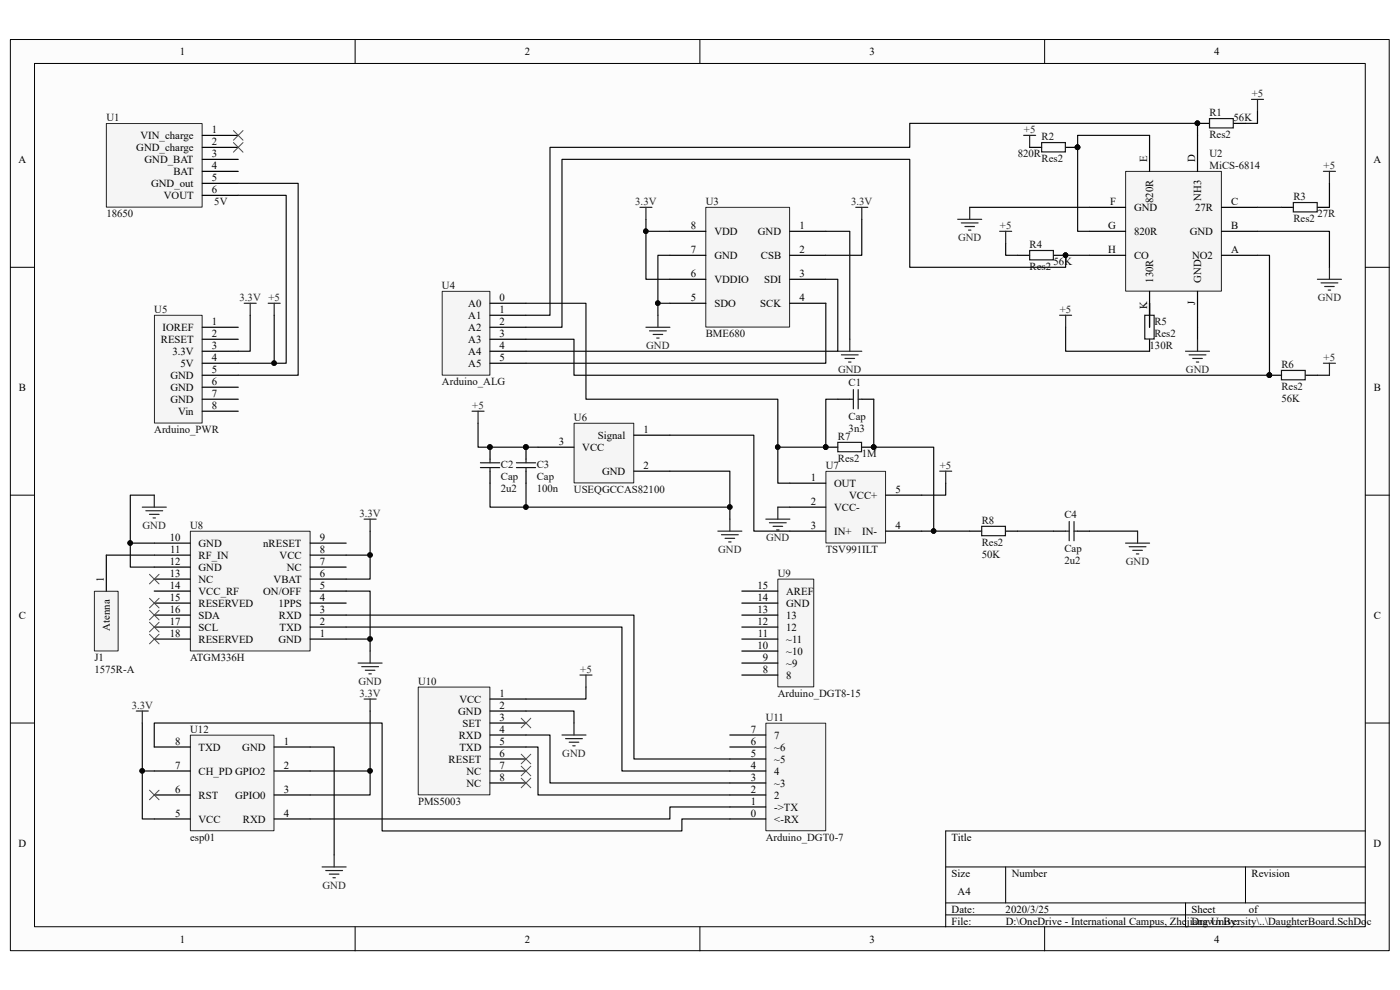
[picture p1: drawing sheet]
<svg xmlns="http://www.w3.org/2000/svg" width="297mm" height="210mm" viewBox="0 0 297 210" stroke-linecap="round" stroke-linejoin="round" font-family="sans-serif">
<path d="M2.2 8.4h292.5v193.3h-292.5z" fill="#fcfcfc"/>
<path d="M2.2 8.4h292.5v193.3h-292.5z" fill="none" stroke="#000" stroke-width=".21"/>
<path d="M7.4 13.5h282.2v183.1h-282.2z" fill="#fcfcfc"/>
<g fill="none" stroke="#000" stroke-width=".21">
<path d="M7.3 13.5h282.3v183.1h-282.3zM75.3 8.4v5.1M148.5 8.4v5.1M221.6 8.4v5.1M2.2 56.7h5.1M289.7 56.7h5.1M2.2 105h5.1M289.7 105h5.1M2.2 153.4h5.1M289.7 153.4h5.1M289.7 176.3h-89.1v20.3M75.3 196.6v5.1"/>
<path d="M148.5 196.6v5.1M200.6 183.9h89.1M200.6 191.5h89.1M200.6 194.1h89.1M213.4 183.9v7.6M221.6 196.6v5.1M251.5 191.5v5.1M264.2 183.9v7.6"/>
</g>
<path d="M93.9 61.8h10v17.8h-10z" fill="#f5f5f5"/>
<path d="M93.8 61.8h10.1v17.8h-10.1z" fill="none" stroke="#262626" stroke-width=".21"/>
<path d="M104 64.3h7.6M104 66.9h7.6M104 69.4h7.6M104 72h7.6M104 74.5h7.6M104 77.1h7.6" fill="none" stroke="#000" stroke-width=".25"/>
<path d="M149.8 44h17.7v25.4h-17.7z" fill="#f5f5f5"/>
<path d="M149.7 44h17.8v25.4h-17.8z" fill="none" stroke="#262626" stroke-width=".21"/>
<path d="M142.1 49.1h7.7M142.1 54.2h7.7M142.1 59.2h7.7M167.6 49.1h7.6M167.6 54.2h7.6M167.6 59.2h7.6M142.1 64.3h7.7M167.6 64.3h7.6" fill="none" stroke="#000" stroke-width=".25"/>
<path d="M238.8 36.4h20.3v25.4h-20.3z" fill="#f5f5f5"/>
<path d="M238.8 36.4h20.3v25.4h-20.3z" fill="none" stroke="#262626" stroke-width=".21"/>
<g fill="none" stroke="#000" stroke-width=".25">
<path d="M218.4 31.3h2.6M226.1 31.3h2.5M243.9 28.7v7.7M254.1 28.7v7.7M254.1 26.2h2.5M261.7 26.2h2.5M215.9 54.2h2.5M223.5 54.2h2.6M231.2 54.2h7.6M231.2 49.1h7.6M231.2 44h7.6M259.1 54.2h7.7"/>
<path d="M259.1 49.1h7.7M259.1 44h7.7M271.9 44h2.5M279.5 44h2.5M243.9 61.8v7.6M243.9 72v2.5M254.1 61.8v7.6M269.3 79.6h2.6M277 79.6h2.5"/>
</g>
<g fill="none" stroke="#262626" stroke-width=".25">
<path d="M217.2 28.7h2.5M218.4 28.7v2.6M265.5 21.1h2.5M266.8 21.1v2.5M280.8 36.4h2.5M282 36.4v2.5M135.8 44h2.5M137 44v2.5M181.6 44h2.5M182.8 44v2.5M203.2 46.5h5.1M203.9 47.3h3.6"/>
<path d="M204.7 48.1h2M205.5 48.8h.5M205.7 44v2.5M212.1 49.1h2.5M213.4 49.1v2.5M279.5 59.2h5.1M282 56.7v2.5M137 69.4h5.1M137.8 70.2h3.6M138.6 71h2M139.3 71.7h.5M139.6 66.9v2.5"/>
<path d="M177.7 74.5h5.1M178.5 75.3h3.6M179.3 76h2M180 76.8h.5M180.3 72v2.5M224.8 66.9h2.5M226.1 66.9v2.5M251.5 74.5h5.1M252.3 75.3h3.5M253 76h2.1M253.8 76.8h.5M254.1 72v2.5"/>
<path d="M280.3 60h3.5M280.8 77.1h2.5M281 60.8h2.1M281.8 61.5h.5M282 77.1v2.5"/>
</g>
<path d="M221 30.2h5v2h-5zM256.6 25.2h5v1.9h-5zM218.4 53.1h5.1v2h-5.1zM274.4 43h5v2h-5zM242.9 66.9h1.9v5h-1.9zM271.9 78.6h5v2h-5z" fill="none" stroke="#1c1c1c" stroke-width=".25"/>
<g fill="#0e0e0e" stroke="#0e0e0e" stroke-width=".21">
<circle cx="228.6" cy="31.2" r=".48"/>
<circle cx="226" cy="54.1" r=".48"/>
<circle cx="254" cy="26.1" r=".48"/>
<circle cx="269.3" cy="79.6" r=".48"/>
</g>
<path d="M22.6 26.2h20.3v17.7h-20.3z" fill="#f5f5f5"/>
<path d="M22.6 26.2h20.3v17.7h-20.3z" fill="none" stroke="#262626" stroke-width=".21"/>
<path d="M42.9 28.7h7.6M42.9 31.3h7.6M42.9 33.8h7.6M42.9 36.4h7.6M42.9 38.9h7.6M42.9 41.4h7.6" fill="none" stroke="#000" stroke-width=".25"/>
<path d="M32.8 66.9h10.1v22.8h-10.1z" fill="#f5f5f5"/>
<path d="M32.8 66.9h10.1v22.8h-10.1z" fill="none" stroke="#262626" stroke-width=".21"/>
<path d="M42.9 69.4h7.6M42.9 72h7.6M42.9 74.5h7.6M42.9 77.1h7.6M42.9 79.6h7.6M42.9 82.1h7.6M42.9 84.7h7.6M42.9 87.2h7.6" fill="none" stroke="#000" stroke-width=".25"/>
<path d="M40.4 112.7h25.4v25.4h-25.4z" fill="#f5f5f5"/>
<path d="M40.4 112.7h25.4v25.4h-25.4z" fill="none" stroke="#262626" stroke-width=".21"/>
<g fill="none" stroke="#000" stroke-width=".25">
<path d="M32.7 117.8h7.7M32.7 115.2h7.7M65.8 117.8h7.6M65.8 115.2h7.6M32.7 135.6h7.7M32.7 133h7.7M32.7 130.5h7.7M32.7 127.9h7.7M32.7 125.4h7.7M32.7 122.9h7.7M32.7 120.3h7.7M65.8 135.6h7.6"/>
<path d="M65.8 133h7.6M65.8 130.5h7.6M65.8 127.9h7.6M65.8 125.4h7.6M65.8 122.9h7.6M65.8 120.3h7.6"/>
</g>
<path d="M40.4 156h17.7v20.2h-17.7z" fill="#f5f5f5"/>
<path d="M40.4 156h17.7v20.2h-17.7z" fill="none" stroke="#262626" stroke-width=".21"/>
<path d="M32.7 158.5h7.7M58.2 158.5h7.6M32.7 163.6h7.7M32.7 168.6h7.7M32.7 173.7h7.7M58.2 163.6h7.6M58.2 168.6h7.6M58.2 173.7h7.6" fill="none" stroke="#000" stroke-width=".25"/>
<path d="M165.1 122.9h7.5v22.8h-7.5z" fill="#f5f5f5"/>
<path d="M165 122.9h7.6v22.8h-7.6z" fill="none" stroke="#262626" stroke-width=".21"/>
<path d="M157.4 138.1h7.6M157.4 135.6h7.6M157.4 133h7.6M157.4 130.5h7.6M157.4 127.9h7.6M157.4 125.4h7.6M157.4 143.2h7.6M157.4 140.7h7.6" fill="none" stroke="#000" stroke-width=".25"/>
<path d="M162.5 153.5h12.7v22.7h-12.7z" fill="#f5f5f5"/>
<path d="M162.5 153.4h12.7v22.8h-12.7z" fill="none" stroke="#262626" stroke-width=".21"/>
<path d="M154.8 158.5h7.7M154.8 155.9h7.7M154.8 173.7h7.7M154.8 171.2h7.7M154.8 168.6h7.7M154.8 166.1h7.7M154.8 163.6h7.7M154.8 161h7.7" fill="none" stroke="#000" stroke-width=".25"/>
<path d="M88.8 145.8h15.1v22.8h-15.1z" fill="#f5f5f5"/>
<path d="M88.7 145.8h15.2v22.8h-15.2z" fill="none" stroke="#262626" stroke-width=".21"/>
<path d="M104 148.3h7.6M104 150.8h7.6M104 153.4h7.6M104 155.9h7.6M104 158.5h7.6M104 161h7.6M104 163.6h7.6M104 166.1h7.6" fill="none" stroke="#000" stroke-width=".25"/>
<g fill="none" stroke="#262626" stroke-width=".25">
<path d="M51.8 64.3h2.6M53.1 64.3v2.6M56.9 64.3h2.5M58.2 64.3v2.6M30.2 107.6h5.1M30.9 108.3h3.6M31.7 109.1h2M32.5 109.9h.5M32.7 105v2.6M77.2 110.1h2.6M78.5 110.1v2.6M78.5 138.1v2.6"/>
<path d="M28.9 150.8h2.6M30.2 150.8v2.6M76 140.7h5.1M76.7 141.4h3.6M77.2 148.3h2.6M77.5 142.2h2M78.3 142.9h.5M78.5 148.3v2.5M119.2 155.9h5.1M120 156.7h3.5M120.8 157.5h2M121.5 158.2h.5"/>
<path d="M121.8 153.4v2.5M123 143.2h2.6M124.3 143.2v2.5M68.3 183.9h5.1M69.1 184.7h3.6M69.9 185.4h2M70.6 186.2h.5M70.9 181.4v2.5"/>
</g>
<path d="M121.8 89.8h12.7v12.6h-12.7z" fill="#f5f5f5"/>
<path d="M121.8 89.8h12.7v12.6h-12.7z" fill="none" stroke="#262626" stroke-width=".21"/>
<path d="M104 94.9v2.5M104 100v2.5M111.6 94.9v2.5M111.6 100v2.5M114.1 94.9h7.7M134.5 92.3h7.6M134.5 100h7.6" fill="none" stroke="#000" stroke-width=".25"/>
<path d="M100.1 87.2h2.6M101.4 87.2v2.6M152.3 112.7h5.1M153.1 113.4h3.5M153.8 114.2h2.1M154.6 115h.5M154.8 110.1v2.6" fill="none" stroke="#262626" stroke-width=".25"/>
<g fill="#0e0e0e" stroke="#0e0e0e" stroke-width=".21">
<circle cx="103.9" cy="94.8" r=".48"/>
<circle cx="111.6" cy="94.8" r=".48"/>
</g>
<path d="M101.9 98.2h4.1M101.9 99.2h4.1M104 97.4v.8M104 99.2v.8M109.6 98.2h4M109.6 99.2h4M111.6 97.4v.8M111.6 99.2v.8" fill="none" stroke="#1c1c1c" stroke-width=".25"/>
<path d="M175.3 100h12.6v15.2h-12.6z" fill="#f5f5f5"/>
<path d="M175.2 100h12.7v15.2h-12.7z" fill="none" stroke="#262626" stroke-width=".21"/>
<g fill="none" stroke="#000" stroke-width=".25">
<path d="M175.2 94.9h2.5M177.7 84.7h2.6M182.8 94.9h2.6M182.8 84.7h2.6M167.6 102.5h7.6M167.6 107.6h7.6M167.6 112.7h7.6M187.9 112.7h7.6M187.9 105h7.6M205.7 112.7h2.6M213.4 112.7h2.5M223.5 112.7h2.6"/>
<path d="M228.6 112.7h2.6"/>
</g>
<path d="M199.4 100h2.5M200.6 100v2.5M162.5 110.1h5.1M163.2 110.9h3.6M164 111.7h2M164.8 112.4h.5M165 107.6v2.5M238.8 115.2h5.1M239.6 116h3.5M240.3 116.7h2.1M241.1 117.5h.5M241.3 112.7v2.5" fill="none" stroke="#262626" stroke-width=".25"/>
<g fill="#0e0e0e" stroke="#0e0e0e" stroke-width=".21">
<circle cx="185.3" cy="94.8" r=".48"/>
<circle cx="175.2" cy="94.8" r=".48"/>
</g>
<path d="M177.7 93.8h5.1v2h-5.1zM180.3 84.7h.7M181 82.7v4M182.1 82.7v4M182.1 84.7h.7M208.3 111.7h5v1.9h-5zM226.1 112.7h.7M226.8 110.6v4.1M227.9 110.6v4.1M227.9 112.7h.7" fill="none" stroke="#1c1c1c" stroke-width=".25"/>
<path d="M20.1 125.5h5v12.6h-5z" fill="#f5f5f5"/>
<path d="M20 125.4h5.1v12.7h-5.1z" fill="none" stroke="#262626" stroke-width=".21"/>
<path d="M22.6 117.8v7.6" fill="none" stroke="#000" stroke-width=".25"/>
<g fill="none" stroke="#4c4c4c" stroke-width=".21">
<path d="M49.5 27.7l2.1 2M49.5 30.2l2.1 2.1M51.6 27.7l-2.1 2M51.6 30.2l-2.1 2.1M31.7 134.6l2 2M31.7 132l2 2M31.7 129.5l2 2M31.7 126.9l2 2.1M31.7 121.8l2 2.1M33.7 134.6l-2 2M33.7 132l-2 2M33.7 129.5l-2 2"/>
<path d="M33.7 126.9l-2 2.1M33.7 121.8l-2 2.1M110.6 160l2 2M110.6 152.4l2 2M112.6 160l-2 2M112.6 152.4l-2 2M31.7 167.6l2 2.1M33.7 167.6l-2 2.1M110.6 165.1l2 2M110.6 162.5l2 2.1M112.6 165.1l-2 2M112.6 162.5l-2 2.1"/>
</g>
<g fill="none" stroke="#0e0e0e" stroke-width=".25">
<path d="M50.5 38.9h12.8v40.7h-12.8M243.9 28.7h-15.3v20.4h2.6M254.1 28.7v-2.5h-61.1v5.1h-76.3v35.6h-5.1M266.8 23.6v2.6h-2.6M282 38.9v5.1M50.5 41.4h10.2v35.7h-2.5M137 46.5v2.6h5.1M137 49.1v10.1h5.1M142.1 54.2h-2.5v10.1M175.2 49.1h5.1v22.9M175.2 59.2h2.5v15.3h-66.1M182.8 46.5v7.7h-7.6"/>
<path d="M205.7 44h25.5M213.4 51.6v2.6h2.5M231.2 54.2h-5.1v2.5h-33.1v-22.9h-73.8v35.6h-7.6M266.8 49.1h15.2v7.6M266.8 54.2h2.5v25.4h-147.5v-7.6h-10.2M266.8 44h5.1M53.1 66.9v7.6h-2.6M58.2 66.9v10.2h-7.7M111.6 64.3h12.7v20.4h40.7v10.2M142.1 64.3h-2.5v2.6M175.2 64.3v12.8h-63.6M226.1 69.4v5.1h17.8"/>
<path d="M243.9 64.3v5.1M254.1 69.4v2.6M279.5 79.6h2.5M101.4 89.8v5.1h12.7M142.1 100h12.7v10.1M142.1 92.3h17.8v20.4h7.7M177.7 84.7h-2.5v10.2h-10.2v7.6h2.6M185.4 84.7v10.2h12.7v17.8h-2.6M22.6 117.8h10.1M27.6 115.2v5.1h5.1M32.7 105h-5.1v10.2h5.1M73.4 117.8h5.1"/>
<path d="M78.5 112.7v10.2h-5.1M104 102.5v5.1h50.8M111.6 102.5v5.1M165 107.6h2.6M198.1 112.7h7.6M200.6 102.5v2.5h-5.1M215.9 112.7h7.6M231.2 112.7h10.1M73.4 135.6h5.1v2.5M73.4 125.4h5.1v10.2M73.4 130.5h61.1v30.5h20.3M73.4 133h58.5v30.6h22.9"/>
<path d="M30.2 153.4v20.3h2.5M32.7 158.5v-5.1h48.4v22.9h63.6v-2.6h10.1M65.8 158.5h5.1v22.9M78.5 150.8v17.8h-12.7M111.6 150.8h10.2v2.6M111.6 155.9h5.1v10.2h38.1M111.6 158.5h2.5v10.1h40.7M124.3 145.7v2.6h-12.7M30.2 163.6h2.5M65.8 163.6h12.7M154.8 171.2h-12.7v2.5h-76.3"/>
</g>
<g fill="#0e0e0e" stroke="#0e0e0e" stroke-width=".21">
<circle cx="137" cy="49" r=".48"/>
<circle cx="228.6" cy="31.2" r=".48"/>
<circle cx="139.6" cy="64.3" r=".48"/>
<circle cx="269.3" cy="79.6" r=".48"/>
<circle cx="254" cy="26.1" r=".48"/>
<circle cx="226" cy="54.1" r=".48"/>
<circle cx="30.2" cy="163.5" r=".48"/>
<circle cx="58.1" cy="77" r=".48"/>
<circle cx="27.6" cy="115.2" r=".48"/>
<circle cx="78.5" cy="135.5" r=".48"/>
<circle cx="78.5" cy="117.7" r=".48"/>
<circle cx="111.6" cy="94.8" r=".48"/>
<circle cx="103.9" cy="94.8" r=".48"/>
<circle cx="154.8" cy="107.6" r=".48"/>
<circle cx="111.6" cy="107.6" r=".48"/>
<circle cx="185.3" cy="94.8" r=".48"/>
<circle cx="198.1" cy="112.6" r=".48"/>
<circle cx="175.2" cy="94.8" r=".48"/>
<circle cx="165" cy="94.8" r=".48"/>
<circle cx="78.5" cy="163.5" r=".48"/>
</g>
<g font-size="2.3">
<text x="38.2" y="11.7">1</text>
<text x="111.3" y="11.7">2</text>
<text x="184.5" y="11.7">3</text>
<text x="257.6" y="11.7">4</text>
<text x="29.8" y="29.5">VIN_charge</text>
<text x="45" y="28.2">1</text>
<text x="3.9" y="34.6">A</text>
<text x="28.9" y="32">GND_charge</text>
<text x="30.6" y="34.6">GND_BAT</text>
<text x="45" y="30.8">2</text>
<text x="45" y="33.3">3</text>
<text x="45" y="35.9">4</text>
<text x="243.4" y="34.3" transform="rotate(-90 243.4 34.3)">E</text>
<text x="253.6" y="34.3" transform="rotate(-90 253.6 34.3)">D</text>
<text x="291.4" y="34.6">A</text>
<text x="32" y="39.7">GND_out</text>
<text x="36.8" y="37.1">BAT</text>
<text x="45" y="38.4">5</text>
<text x="45" y="40.9">6</text>
<text x="34.8" y="42.2">VOUT</text>
<text x="235.5" y="43.5">F</text>
<text x="240.6" y="44.7">GND</text>
<text x="244.6" y="43.1" transform="rotate(-90 244.6 43.1)">820R</text>
<text x="253.5" y="44.7">27R</text>
<text x="254.8" y="42.6" transform="rotate(-90 254.8 42.6)">NH3</text>
<text x="261.2" y="43.5">C</text>
<text x="146.6" y="53.7">7</text>
<text x="146.6" y="48.6">8</text>
<text x="151.6" y="49.8">VDD</text>
<text x="160.8" y="49.8">GND</text>
<text x="169.6" y="48.6">1</text>
<text x="169.6" y="53.7">2</text>
<text x="235.1" y="48.6">G</text>
<text x="235.1" y="53.7">H</text>
<text x="240.6" y="49.8">820R</text>
<text x="252.4" y="49.8">GND</text>
<text x="261.2" y="53.7">A</text>
<text x="261.2" y="48.6">B</text>
<text x="146.6" y="58.8">6</text>
<text x="151.6" y="54.9">GND</text>
<text x="161.4" y="54.9">CSB</text>
<text x="169.6" y="58.8">3</text>
<text x="240.6" y="54.9">CO</text>
<text x="252.9" y="54.9">NO2</text>
<text x="99.4" y="65.1">A0</text>
<text x="106" y="63.8">0</text>
<text x="146.6" y="63.8">5</text>
<text x="151.6" y="65.1">SDO</text>
<text x="151.6" y="60">VDDIO</text>
<text x="161.3" y="65.1">SCK</text>
<text x="162.1" y="60">SDI</text>
<text x="169.6" y="63.8">4</text>
<text x="243.4" y="65.5" transform="rotate(-90 243.4 65.5)">K</text>
<text x="244.6" y="60" transform="rotate(-90 244.6 60)">130R</text>
<text x="253.6" y="64.7" transform="rotate(-90 253.6 64.7)">J</text>
<text x="254.8" y="60" transform="rotate(-90 254.8 60)">GND</text>
<text x="34.5" y="70.2">IOREF</text>
<text x="45" y="68.9">1</text>
<text x="45" y="71.5">2</text>
<text x="99.4" y="67.6">A1</text>
<text x="99.4" y="70.2">A2</text>
<text x="106" y="66.4">1</text>
<text x="106" y="68.9">2</text>
<text x="106" y="71.5">3</text>
<text x="34.1" y="72.7">RESET</text>
<text x="36.6" y="75.3">3.3V</text>
<text x="38.3" y="77.9">5V</text>
<text x="45" y="74">3</text>
<text x="45" y="76.6">4</text>
<text x="99.4" y="72.7">A3</text>
<text x="99.4" y="75.3">A4</text>
<text x="99.4" y="77.9">A5</text>
<text x="106" y="74">4</text>
<text x="106" y="76.6">5</text>
<text x="4" y="82.9">B</text>
<text x="36.2" y="80.4">GND</text>
<text x="36.2" y="82.9">GND</text>
<text x="45" y="79.1">5</text>
<text x="45" y="81.7">6</text>
<text x="291.5" y="82.9">B</text>
<text x="36.2" y="85.5">GND</text>
<text x="37.8" y="88">Vin</text>
<text x="45" y="84.2">7</text>
<text x="45" y="86.7">8</text>
<text x="118.6" y="94.4">3</text>
<text x="123.5" y="95.6">VCC</text>
<text x="126.8" y="93.1">Signal</text>
<text x="136.5" y="91.8">1</text>
<text x="127.7" y="100.7">GND</text>
<text x="136.5" y="99.4">2</text>
<text x="172" y="102">1</text>
<text x="172" y="107.1">2</text>
<text x="177" y="103.3">OUT</text>
<text x="180.1" y="105.8">VCC+</text>
<text x="189.9" y="104.6">5</text>
<text x="172" y="112.2">3</text>
<text x="177" y="108.4">VCC-</text>
<text x="177" y="113.5">IN+</text>
<text x="182.9" y="113.5">IN-</text>
<text x="189.9" y="112.2">4</text>
<text x="36" y="114.7">10</text>
<text x="36" y="119.8">12</text>
<text x="36.1" y="117.3">11</text>
<text x="42.1" y="116">GND</text>
<text x="42.1" y="118.5">RF_IN</text>
<text x="55.8" y="116">nRESET</text>
<text x="59.3" y="118.5">VCC</text>
<text x="67.8" y="119.8">7</text>
<text x="67.8" y="117.3">8</text>
<text x="67.8" y="114.7">9</text>
<text x="22.1" y="123.4" transform="rotate(-90 22.1 123.4)">1</text>
<text x="36" y="122.3">13</text>
<text x="36" y="124.9">14</text>
<text x="42.1" y="121.1">GND</text>
<text x="42.1" y="123.6">NC</text>
<text x="58" y="123.6">VBAT</text>
<text x="60.8" y="121.1">NC</text>
<text x="67.8" y="124.9">5</text>
<text x="67.8" y="122.3">6</text>
<text x="160.7" y="124.9">15</text>
<text x="4" y="131.3">C</text>
<text x="36" y="127.4">15</text>
<text x="36" y="130">16</text>
<text x="42.1" y="126.2">VCC_RF</text>
<text x="42.1" y="128.7">RESERVED</text>
<text x="42.1" y="131.3">SDA</text>
<text x="55.8" y="126.2">ON/OFF</text>
<text x="59.1" y="128.7">1PPS</text>
<text x="59.2" y="131.3">RXD</text>
<text x="67.8" y="130">3</text>
<text x="67.8" y="127.4">4</text>
<text x="160.7" y="130">13</text>
<text x="160.7" y="127.4">14</text>
<text x="166.8" y="131.3">13</text>
<text x="166.8" y="128.7">GND</text>
<text x="166.8" y="126.2">AREF</text>
<text x="291.5" y="131.3">C</text>
<text x="23.3" y="133.8" transform="rotate(-90 23.3 133.8)">Atenna</text>
<text x="36" y="132.5">17</text>
<text x="36" y="135.1">18</text>
<text x="42.1" y="133.8">SCL</text>
<text x="42.1" y="136.4">RESERVED</text>
<text x="59.1" y="136.4">GND</text>
<text x="59.3" y="133.8">TXD</text>
<text x="67.8" y="135.1">1</text>
<text x="67.8" y="132.5">2</text>
<text x="160.7" y="137.6">10</text>
<text x="160.7" y="132.5">12</text>
<text x="160.8" y="135.1">11</text>
<text x="166.8" y="136.4">~11</text>
<text x="166.8" y="133.8">12</text>
<text x="161.8" y="142.7">8</text>
<text x="161.8" y="140.2">9</text>
<text x="166.8" y="144">8</text>
<text x="166.8" y="141.4">~9</text>
<text x="166.8" y="138.9">~10</text>
<text x="97.5" y="149.1">VCC</text>
<text x="106" y="147.8">1</text>
<text x="97.2" y="151.6">GND</text>
<text x="98.1" y="154.1">SET</text>
<text x="106" y="150.3">2</text>
<text x="106" y="152.9">3</text>
<text x="106" y="155.4">4</text>
<text x="159.3" y="155.4">7</text>
<text x="37.2" y="158">8</text>
<text x="42.1" y="159.3">TXD</text>
<text x="51.4" y="159.3">GND</text>
<text x="60.2" y="158">1</text>
<text x="95.2" y="161.8">RESET</text>
<text x="97.3" y="156.7">RXD</text>
<text x="97.5" y="159.3">TXD</text>
<text x="106" y="158">5</text>
<text x="106" y="160.5">6</text>
<text x="159.3" y="160.5">5</text>
<text x="159.3" y="158">6</text>
<text x="164.3" y="161.8">~5</text>
<text x="164.3" y="159.3">~6</text>
<text x="164.3" y="156.7">7</text>
<text x="37.2" y="163.1">7</text>
<text x="42.1" y="164.3">CH_PD GPIO2</text>
<text x="60.2" y="163.1">2</text>
<text x="99" y="164.3">NC</text>
<text x="99" y="166.9">NC</text>
<text x="106" y="163.1">7</text>
<text x="106" y="165.6">8</text>
<text x="159.3" y="165.6">3</text>
<text x="159.3" y="163.1">4</text>
<text x="164.3" y="166.9">~3</text>
<text x="164.3" y="164.3">4</text>
<text x="37.2" y="173.2">5</text>
<text x="37.2" y="168.1">6</text>
<text x="42.1" y="169.4">RST</text>
<text x="49.9" y="169.4">GPIO0</text>
<text x="60.2" y="168.1">3</text>
<text x="60.2" y="173.2">4</text>
<text x="159.3" y="173.2">0</text>
<text x="159.3" y="170.7">1</text>
<text x="159.3" y="168.1">2</text>
<text x="164.3" y="172">-&gt;TX</text>
<text x="164.3" y="169.4">2</text>
<text x="3.9" y="179.6">D</text>
<text x="42.1" y="174.5">VCC</text>
<text x="51.5" y="174.5">RXD</text>
<text x="164.3" y="174.5">&lt;-RX</text>
<text x="201.9" y="178.3">Title</text>
<text x="291.4" y="179.6">D</text>
<text x="201.9" y="186">Size</text>
<text x="214.6" y="186">Number</text>
<text x="265.5" y="186">Revision</text>
<text x="203.2" y="189.8">A4</text>
<text x="201.9" y="193.6">Date:</text>
<text x="201.9" y="196.1">File:</text>
<text x="213.3" y="193.6">2020/3/25</text>
<text x="213.4" y="196.1">D:\OneDrive - International Campus, Zhejiang University\..\DaughterBoard.SchDoc</text>
<text x="252.8" y="193.6">Sheet</text>
<text x="252.8" y="196.1">Drawn By:</text>
<text x="265" y="193.6">of</text>
<text x="38.2" y="199.9">1</text>
<text x="111.3" y="199.9">2</text>
<text x="184.5" y="199.9">3</text>
<text x="257.6" y="199.9">4</text>
</g>
<g font-size="2.3" fill="#262626">
<text x="265.6" y="20.6">+5</text>
<text x="217.2" y="28.2">+5</text>
<text x="280.8" y="35.9">+5</text>
<text x="134.7" y="43.5">3.3V</text>
<text x="180.6" y="43.5">3.3V</text>
<text x="203.2" y="51.1">GND</text>
<text x="212.1" y="48.6">+5</text>
<text x="50.8" y="63.8">3.3V</text>
<text x="56.9" y="63.8">+5</text>
<text x="279.6" y="63.8">GND</text>
<text x="224.8" y="66.4">+5</text>
<text x="137.1" y="74">GND</text>
<text x="280.8" y="76.6">+5</text>
<text x="177.8" y="79.1">GND</text>
<text x="251.6" y="79.1">GND</text>
<text x="100.2" y="86.7">+5</text>
<text x="199.4" y="99.4">+5</text>
<text x="30.2" y="112.2">GND</text>
<text x="76.2" y="109.6">3.3V</text>
<text x="152.4" y="117.3">GND</text>
<text x="162.5" y="114.7">GND</text>
<text x="238.8" y="119.8">GND</text>
<text x="123.1" y="142.7">+5</text>
<text x="76" y="145.2">GND</text>
<text x="76.2" y="147.8">3.3V</text>
<text x="27.9" y="150.3">3.3V</text>
<text x="119.3" y="160.5">GND</text>
<text x="68.4" y="188.5">GND</text>
</g>
<g font-size="2.3" fill="#0e0e0e">
<text x="22.6" y="25.7">U1</text>
<text x="221" y="29.8">R2</text>
<text x="256.6" y="24.7">R1</text>
<text x="256.6" y="29.3">Res2</text>
<text x="261.7" y="25.7">56K</text>
<text x="215.9" y="33.3">820R</text>
<text x="221" y="34.3">Res2</text>
<text x="256.6" y="33.3">U2</text>
<text x="256.6" y="35.9">MiCS-6814</text>
<text x="22.6" y="46">18650</text>
<text x="45.5" y="43.5">5V</text>
<text x="149.7" y="43.5">U3</text>
<text x="274.4" y="42.5">R3</text>
<text x="274.4" y="47">Res2</text>
<text x="279.5" y="46">27R</text>
<text x="218.4" y="52.7">R4</text>
<text x="218.4" y="57.2">Res2</text>
<text x="223.5" y="56.2">56K</text>
<text x="93.8" y="61.3">U4</text>
<text x="32.7" y="66.4">U5</text>
<text x="149.7" y="71.5">BME680</text>
<text x="244.9" y="68.9">R5</text>
<text x="244.9" y="71.5">Res2</text>
<text x="243.9" y="74">130R</text>
<text x="93.8" y="81.7">Arduino_ALG</text>
<text x="180" y="81.9">C1</text>
<text x="271.9" y="78.1">R6</text>
<text x="271.9" y="82.7">Res2</text>
<text x="121.8" y="89.3">U6</text>
<text x="180" y="89">Cap</text>
<text x="271.9" y="85.2">56K</text>
<text x="32.7" y="91.8">Arduino_PWR</text>
<text x="177.8" y="93.3">R7</text>
<text x="180" y="91.6">3n3</text>
<text x="106.3" y="99.2">C2</text>
<text x="106.3" y="101.7">Cap</text>
<text x="113.9" y="99.2">C3</text>
<text x="113.9" y="101.7">Cap</text>
<text x="175.2" y="99.4">U7</text>
<text x="177.8" y="97.9">Res2</text>
<text x="182.8" y="96.9">1M</text>
<text x="106.3" y="104.3">2u2</text>
<text x="113.9" y="104.3">100n</text>
<text x="121.8" y="104.6">USEQGCCAS82100</text>
<text x="40.3" y="112.2">U8</text>
<text x="208.3" y="111.2">R8</text>
<text x="225.8" y="109.9">C4</text>
<text x="175.2" y="117.3">TSV991ILT</text>
<text x="208.3" y="118.3">50K</text>
<text x="208.3" y="115.7">Res2</text>
<text x="225.8" y="119.5">2u2</text>
<text x="225.8" y="117">Cap</text>
<text x="165" y="122.3">U9</text>
<text x="20" y="140.2">J1</text>
<text x="20" y="142.7">1575R-A</text>
<text x="40.3" y="140.2">ATGM336H</text>
<text x="88.7" y="145.2">U10</text>
<text x="165" y="147.8">Arduino_DGT8-15</text>
<text x="40.3" y="155.4">U12</text>
<text x="162.5" y="152.9">U11</text>
<text x="88.7" y="170.7">PMS5003</text>
<text x="40.3" y="178.3">esp01</text>
<text x="162.5" y="178.3">Arduino_DGT0-7</text>
</g>
</svg>
